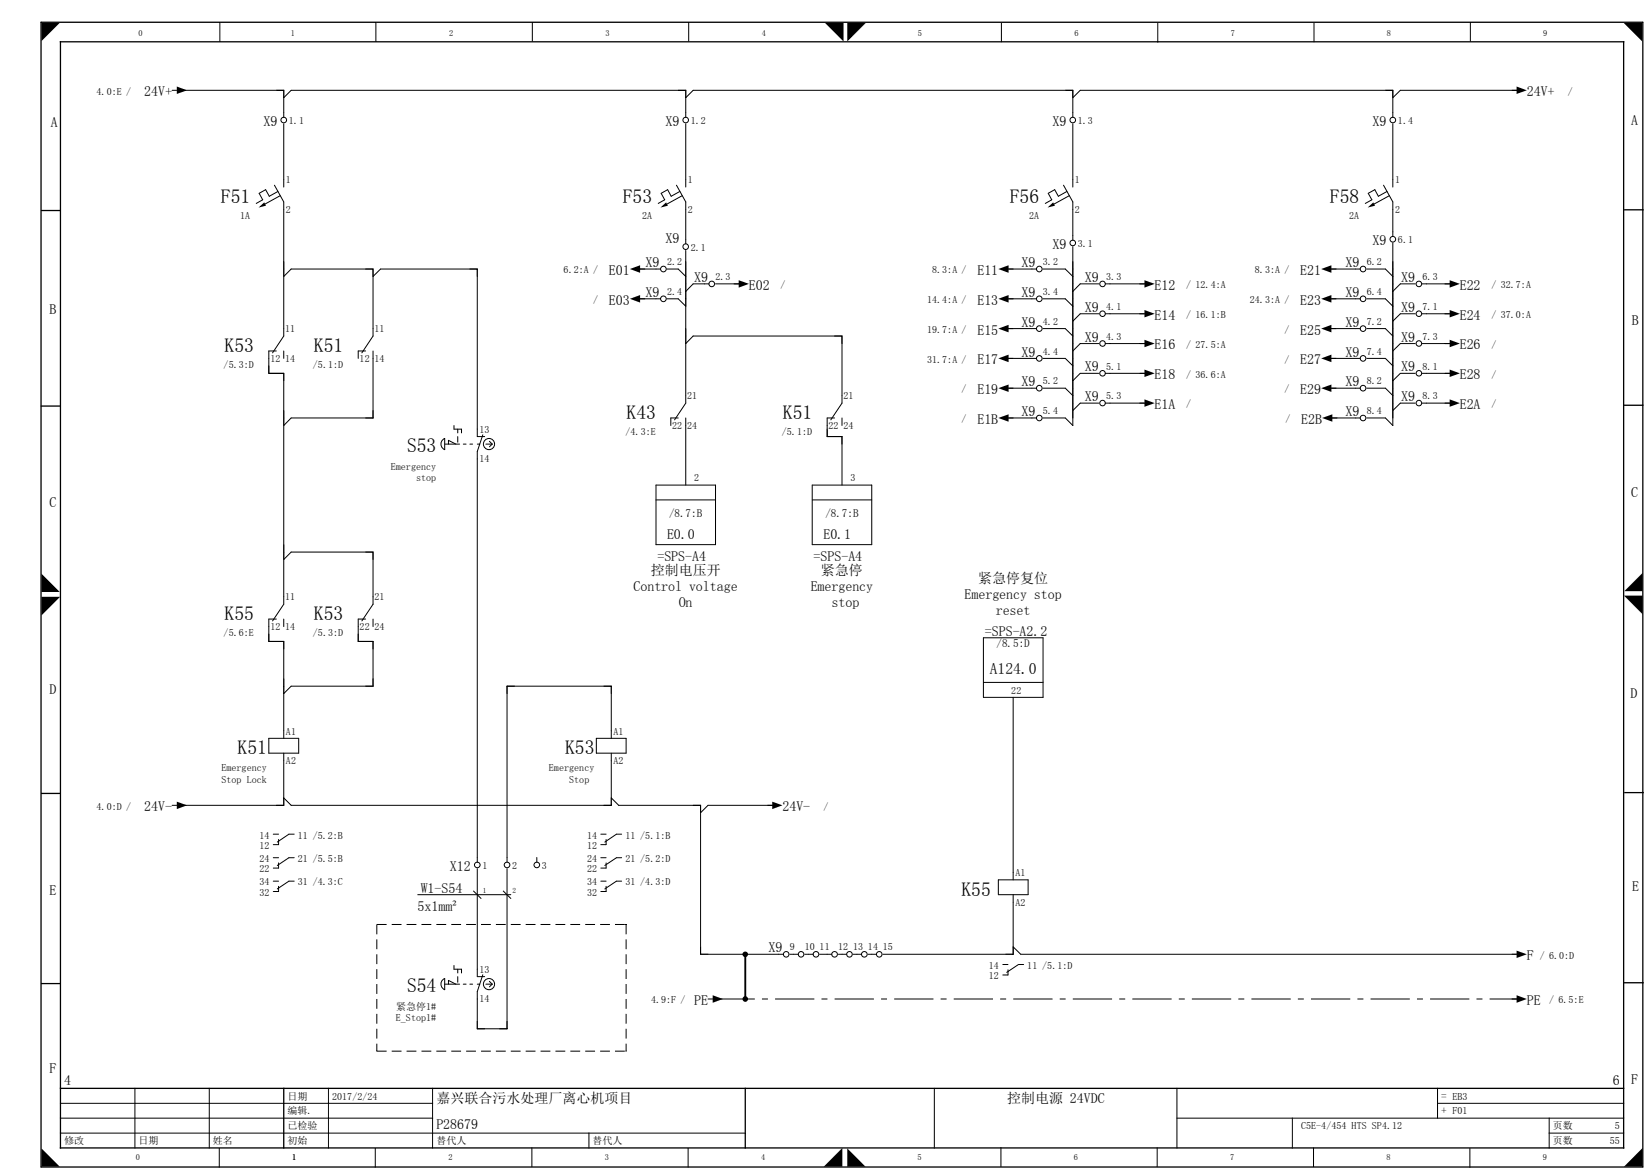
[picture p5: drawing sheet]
<svg xmlns="http://www.w3.org/2000/svg" width="297mm" height="210mm" viewBox="0 0 297 210" stroke-linecap="round" stroke-linejoin="round" font-family="sans-serif">
<g fill="none" stroke="#000" stroke-width=".18">
<path d="M31 16.2h.8M32.3 16.2h18.8v4.9M39.6 4v3.4M49.7 16.2h1.4v1.4l1.3-1.4h71v4.9M67.6 4v3.4M95.8 4.1v3.3M122 16.2h1.4v1.4l1.3-1.4h68.3v4.9M123.9 4.1v3.3M180.2 4.1v3.4M191.7 16.2h1.3v1.4l1.3-1.4h56.3v4.9M208.3 4.2v3.4M236.4 4.1v3.4"/>
<path d="M264.5 4.1v3.3M273.4 16.2h-21.5l-1.3 1.4v-1.4h-1.3M49.4 33.3l1.7 3v24.1l-2.1 3M50 34.4l-1.6 .9-.6-1.2-1.2 .7 .7 1.1-1.2 .7M50.4 35.2l-2.7 1.5M51.1 22.2v11.4M121.7 33.3l1.7 3v7.5M122.3 34.4l-1.5 .9-.7-1.2-1.1 .7 .6 1.1-1.2 .7M122.7 35.2l-2.7 1.5M123.4 22.2v11.4M191.3 33.3l1.7 3v6.9M192 34.4l-1.6 .9-.6-1.2-1.2 .7 .6 1.1-1.1 .7"/>
<path d="M192.4 35.2l-2.8 1.5M193 22.2v11.4M248.9 33.3l1.7 3v6.2M249.6 34.4l-1.6 .9-.6-1.2-1.2 .7 .6 1.1-1.2 .7M250 35.2l-2.8 1.5M250.6 22.2v11.4M51.1 49.7l1.3-1.3h14.7v12l-2 3M65.8 48.4h1.3v1.3l1.4-1.3h17.4v30.1h1.3M84.5 48.4h1.4v1.3M114.7 53.7h4.1M114.7 48.4h4.1M120 48.4h2l1.4 1.3v2.7l1.3-1.4h2.8"/>
<path d="M120 53.7h2l1.4 1.4M123.4 45v27.5l-2 3M128.7 51h4.7M181 53.7h5.5M181 59.1h5.5M181 48.4h5.5M187.7 53.7h4l1.3 1.4M187.7 59.1h4l1.3 1.3M187.7 48.4h4l1.3 1.3M193 44.3v30.8M197.7 51h-3.4l-1.3 1.4M197.7 56.4h-3.4l-1.3 1.3"/>
<path d="M206.4 51h-7.5M206.4 56.4h-7.5M239.1 53.7h5.6M239.1 59.1h5.6M239.1 48.4h5.6M245.9 53.7h3.4l1.3 1.4M245.9 59.1h3.4l1.3 1.3M245.9 48.4h3.4l1.3 1.3M250.6 43.7v31.4M254.6 51h-2.7l-1.3 1.4M254.6 56.4h-2.7l-1.3 1.3M261.3 51h-5.5"/>
<path d="M261.3 56.4h-5.5M48.4 65.8v1.3h2.7v1.4M49.7 63.1h-1.3v4h2.7v41.5l-2.1 3M51.1 63.1v1.3M65.8 63.1h-1.4v1.3M67.1 63.1v12h-14.7l-1.3 1.4M79.7 79l.3-.2v2a1.1 1.1 0 0 1-.3-1.8zM80 79.8h2.7M80.7 79.8v-.6l1.3 .6M81.7 76.5v.7h1.3v.6M82.4 77.2v.6M82.4 78.5v1"/>
<path d="M83.4 79.8h.5M84.5 79.8h.5M85.9 79.8h.4M86.9 78.2l-1 3v73.8M87.4 79.8h1.2M88.1 79.3l.5 .5M88.6 79.8l-.5 .5M122 75.1h-1.3v1.4M123.4 75.1v12.1M123.4 61.8l1.3-1.4h26.8v10.7M148.8 77.2v1.3h2.7v1.3M150.2 60.4h1.3v1.4"/>
<path d="M150.2 75.1h-1.4v3.4h2.7v8.7M151.5 71.1v1.4l-2 3M151.5 75.1v1.4M181 64.4h5.5M181 69.8h5.5M181 75.1h5.5M187.7 64.4h4l1.3 1.4M187.7 69.8h4l1.3 1.3M197.7 72.5h-3.4l-1.3 1.3v2.7l-1.3-1.4h-4M197.7 61.8h-3.4l-1.3 1.3M197.7 67.1h-3.4l-1.3 1.4M206.4 61.8h-7.5"/>
<path d="M206.4 67.1h-7.5M206.4 72.5h-7.5M239.1 64.4h5.6M239.1 69.8h5.6M239.2 75.1h5.5M245.9 64.4h3.4l1.3 1.4M245.9 69.8h3.4l1.3 1.3M254.6 72.5h-2.7l-1.3 1.3v2.7l-1.3-1.4h-3.4M254.6 61.8h-2.7l-1.3 1.3M254.6 67.1h-2.7l-1.3 1.4M261.3 61.8h-5.5M261.3 67.1h-5.5"/>
<path d="M261.3 72.5h-5.5M65.8 99.3h1.3v1.3M118 87.2h10.7v10.7h-10.7zM118 89.9h10.7M146.1 87.2h10.7v10.7h-10.7zM146.1 89.9h10.7M48.4 114v1.3h2.7v1.4M49.7 111.3h-1.3v4h2.7v17.4M51.1 111.3v1.3M51.1 100.6l1.3-1.3h14.7v9.3l-2 3M64.4 114v1.3h2.7v1.4M65.8 111.3h-1.4v4h2.7v8.1h-14.7l-1.3 1.3"/>
<path d="M67.1 111.3v1.3M176.9 114.7h10.8v10.7h-10.8zM48.4 132.7h5.3v2.7h-5.3zM51.1 135.4v9.4h-18.8M91.2 123.4h18.8v9.3M91.2 123.4v31.6M91.2 123.4h1.4M107.3 132.7h5.3v2.7h-5.3zM108.6 123.4h1.4v1.3M110 135.4v9.4h-57.6l-1.3-1.4M176.9 122.7h10.8M182.3 125.4v32.8"/>
<path d="M31 144.8h.8M49.2 150h.9M49.2 154.2h.9M49.2 158.4h.9M50.1 150.9v.9h-.9M50.1 155.1v1h-.9M50.1 159.3v1h-.9M52.9 150h-.9l-2.1 1.4M52.9 154.2h-.9l-2.1 1.4M52.9 158.4h-.9l-2.1 1.4M85.9 156.2v19.4h1.3M91.2 156.2v28.8h-5.3v-6.7l1-3.1"/>
<path d="M96.6 154.2v.8M108.1 150h.9M108.1 154.2h.9M108.1 158.4h.9M109 150.9v.9h-.9M109 155.1v1h-.9M109 159.3v1h-.9M110 143.4l1.3 1.4h14.7v26.8h14.9M111.8 150h-.9l-2.1 1.4M111.8 154.2h-.9l-2.1 1.4M111.8 158.4h-.9l-2.1 1.4M124.7 144.8h1.3v1.3l1.4-1.3h12"/>
<path d="M179.6 158.2h5.4v2.6h-5.4zM75.2 160.8h16.7M79.7 176.1l.3-.2v2a1.1 1.1 0 0 1-.3-1.8zM80 176.9h2.7M80.7 176.9v-.6l1.3 .6M81.7 173.6v.6h1.3v.7M82.4 174.2v.7M82.4 175.6v1M83.4 176.9h.5M84.5 176.9h.5M85.2 160.2l1.3 1.3M85.9 176.9h.4"/>
<path d="M87.4 176.9h1.2M88.1 176.4l.5 .5M88.6 176.9l-.5 .5M90.5 160.2l1.4 1.3M126 170.2v1.4h1.4M127.4 179.6h.8M142.1 171.6h1.5M144.8 171.6h1.5M147.5 171.6h2.1M150.8 171.6h1.5M153.5 171.6h1.5M156.2 171.6h1.5"/>
<path d="M180.4 173.4h1M181.4 174.3v1h-1M182.3 160.8v10.8h-23.4M182.3 170.2l1.3 1.4h89.8M184.2 173.4h-1l-2.1 1.4M272 179.6h.9M10.9 198.4h66.9M24.3 195.7v10.7M37.7 195.7v10.7M59.1 195.7v10.7M77.8 195.7v10.7M85.9 183.6v1.4h1.3"/>
<path d="M168.1 195.7v10.7M211.7 195.7v10.7M258.6 198.4h33.5M258.6 195.7v5.3M10.9 203.7h123.2M10.9 201h66.9M39.5 206.5v3.3M67.5 206.5v3.3M95.7 206.4v3.3M106 203.7v2.7M123.8 206.4v3.4M180.1 206.3v3.4"/>
<path d="M208.2 206.4v3.3M211.7 201h80.4M232.5 201v5.4M236.3 206.4v3.3M264.5 206.5v3.3M278.7 203.7h13.4M278.7 201v5.4"/>
<circle cx="51.1" cy="21.6" r=".5"/>
<circle cx="123.4" cy="21.6" r=".5"/>
<circle cx="193" cy="21.6" r=".5"/>
<circle cx="250.6" cy="21.6" r=".5"/>
<circle cx="119.4" cy="53.7" r=".51"/>
<circle cx="119.4" cy="48.4" r=".51"/>
<circle cx="123.4" cy="44.3" r=".5"/>
<circle cx="128.1" cy="51" r=".5"/>
<circle cx="187" cy="59.1" r=".51"/>
<circle cx="187" cy="48.4" r=".51"/>
<circle cx="187" cy="53.7" r=".51"/>
<circle cx="193" cy="43.7" r=".5"/>
<circle cx="198.4" cy="51" r=".5"/>
<circle cx="198.4" cy="56.4" r=".5"/>
<circle cx="245.2" cy="48.4" r=".51"/>
<circle cx="245.2" cy="53.7" r=".51"/>
<circle cx="245.2" cy="59.1" r=".51"/>
<circle cx="250.6" cy="43" r=".51"/>
<circle cx="255.3" cy="56.4" r=".5"/>
<circle cx="255.3" cy="51" r=".5"/>
<circle cx="88" cy="79.8" r="1"/>
<circle cx="187" cy="64.4" r=".51"/>
<circle cx="187" cy="69.8" r=".51"/>
<circle cx="187" cy="75.2" r=".5"/>
<circle cx="198.4" cy="61.8" r=".5"/>
<circle cx="198.4" cy="67.1" r=".5"/>
<circle cx="198.4" cy="72.5" r=".5"/>
<circle cx="245.2" cy="69.8" r=".51"/>
<circle cx="245.2" cy="75.2" r=".5"/>
<circle cx="245.2" cy="64.4" r=".51"/>
<circle cx="255.3" cy="72.5" r=".5"/>
<circle cx="255.3" cy="61.8" r=".5"/>
<circle cx="255.3" cy="67.1" r=".5"/>
<circle cx="85.9" cy="155.5" r=".5"/>
<circle cx="91.2" cy="155.5" r=".5"/>
<circle cx="96.6" cy="155.5" r=".5"/>
<circle cx="88" cy="176.9" r="1"/>
<circle cx="141.4" cy="171.6" r=".5"/>
<circle cx="144.1" cy="171.6" r=".5"/>
<circle cx="146.8" cy="171.6" r=".5"/>
<circle cx="150.2" cy="171.6" r=".5"/>
<circle cx="152.8" cy="171.6" r=".5"/>
<circle cx="155.5" cy="171.6" r=".5"/>
<circle cx="158.2" cy="171.6" r=".5"/>
</g>
<g fill="none" stroke="#000" stroke-width=".23">
<path d="M7.4 4h288.2v205.8h-288.2zM10.9 7.5h281.2v198.9h-281.2zM7.5 37.8h3.3M292.3 37.7h3.3M7.4 73h3.3M292.3 72.9h3.3M7.5 142.6h3.3M292.3 142.5h3.3M7.5 176.8h3.3M292.3 176.7h3.3M10.9 195.7h281.2M51.1 195.7v10.7"/>
<path d="M134.1 195.7v10.7"/>
</g>
<g fill="#000">
<path d="M7.5 4h3.3l-3.3 3.4zM31.8 15.6l1.9 .6-1.9 .7zM148.4 4.1h3.4v3.4zM152.4 4.1h3.4l-3.4 3.4zM272.9 15.6l1.8 .6-1.8 .7zM292.1 4.1h3.4v3.4zM46.5 37.3l1-.9 .4 .6zM118.8 37.3l1-.9 .4 .6zM188.5 37.3l1-.9 .3 .6zM246.1 37.3l1-.9 .3 .6zM113.3 53.7l1.9-.7v1.4zM113.3 48.4l1.9-.7v1.3z"/>
<path d="M132.9 50.4l1.8 .6-1.8 .7zM179.6 48.4l1.9-.7v1.3zM179.6 53.7l1.9-.7v1.4zM179.6 59.1l1.9-.7v1.4zM205.9 50.4l1.8 .6-1.8 .7zM205.9 55.7l1.8 .7-1.8 .7zM237.7 48.4l1.8-.7v1.3zM237.7 53.7l1.8-.7v1.4zM237.7 59.1l1.8-.7v1.4zM260.8 50.4l1.9 .6-1.9 .7zM260.8 55.7l1.9 .7-1.9 .7zM179.6 64.4l1.9-.6v1.3z"/>
<path d="M179.6 69.8l1.9-.7v1.4zM179.6 75.1l1.9-.6v1.3zM205.9 61.1l1.8 .7-1.8 .6zM205.9 66.4l1.8 .7-1.8 .7zM205.9 71.8l1.8 .7-1.8 .6zM237.7 64.4l1.8-.6v1.3zM237.7 69.8l1.8-.7v1.4zM237.9 75.1l1.8-.6v1.3zM260.8 61.1l1.9 .7-1.9 .6zM260.8 66.4l1.9 .7-1.9 .7zM260.8 71.8l1.9 .7-1.9 .6zM7.5 103.1l3.2 3.3h-3.2z"/>
<path d="M7.5 107.3h3.3l-3.3 3.3zM295.5 103v3.3h-3.3zM292.2 107.1h3.3v3.3zM31.8 144.1l1.9 .7-1.9 .7zM138.9 144.1l1.9 .7-1.9 .7zM112.5 166.2h.2v.1h-.2zM128.2 178.9l1.9 .7-1.9 .7zM272.9 170.9l1.8 .7-1.8 .6zM272.9 178.9l1.8 .7-1.8 .7zM273.1 179.5h.3v.2h-.3zM67.7 188.8h.2l-.1 .2zM112.5 188.9l.2 .1h-.2z"/>
<path d="M112.6 188.8l.1 .2zM7.5 206.5l3.2 3.2h-3.2zM151.6 206.4v3.3h-3.4zM152.4 206.5l3.3 3.2h-3.3zM295.5 206.4v3.3h-3.3z"/>
</g>
<path d="M128.7 179.6h144.7" fill="none" stroke="#000" stroke-width=".18" stroke-dasharray="7.1 1.3 1.1 1.3" stroke-linecap="butt"/>
<path d="M67.8 166.2h44.8M67.8 166.2v22.8M112.6 166.2v22.8M67.8 189h44.8" fill="none" stroke="#000" stroke-width=".18" stroke-dasharray="1.8 .9" stroke-linecap="butt"/>
<path d="M134.1 171.6v8" fill="none" stroke="#000" stroke-width=".33"/>
<g fill="#000">
<path d="M133.7 171.3a.5 .5 0 0 1 .5-.2 .5 .5 0 0 1 .4 .5h-.5h.5a.5 .5 0 0 1-.7 .4 .5 .5 0 0 1-.2-.7z" fill-rule="evenodd"/>
<path d="M133.7 179.3a.49 .49 0 0 1 .5-.2 .49 .49 0 0 1 .4 .5h-.5h.5a.5 .5 0 0 1-.7 .5 .5 .5 0 0 1-.2-.8z" fill-rule="evenodd"/>
</g>
<g font-size="3.5">
<text x="39.7" y="36.5">F51</text>
<text x="112.1" y="36.5">F53</text>
<text x="181.7" y="36.5">F56</text>
<text x="239.3" y="36.5">F58</text>
<text x="40.4" y="63.2">K53</text>
<text x="56.5" y="63.2">K51</text>
<text x="112.7" y="75.3">K43</text>
<text x="140.9" y="75.3">K51</text>
<text x="73.2" y="81.3">S53</text>
<text x="40.4" y="111.5">K55</text>
<text x="56.5" y="111.5">K53</text>
<text x="42.8" y="135.6">K51</text>
<text x="101.7" y="135.6">K53</text>
<text x="173" y="161">K55</text>
<text x="73.2" y="178.4">S54</text>
</g>
<text font-size="2.8" x="178.1" y="121.2">A124.0</text>
<g font-size="2.5">
<text x="25.9" y="17.3">24V+</text>
<text x="274.7" y="17.3">24V+</text>
<text x="9.1" y="22.8">A</text>
<text x="47.4" y="22.6">X9</text>
<text x="119.7" y="22.6">X9</text>
<text x="189.4" y="22.6">X9</text>
<text x="246.9" y="22.6">X9</text>
<text x="293.5" y="22.5">A</text>
<text x="119.7" y="43.8">X9</text>
<text x="189.4" y="44.7">X9</text>
<text x="246.9" y="44.1">X9</text>
<text x="109.6" y="49.4">E01</text>
<text x="116.2" y="48">X9</text>
<text x="116.2" y="53.4">X9</text>
<text x="124.9" y="50.7">X9</text>
<text x="134.7" y="52.1">E02</text>
<text x="175.8" y="49.4">E11</text>
<text x="183.8" y="48">X9</text>
<text x="183.8" y="53.4">X9</text>
<text x="195.2" y="50.7">X9</text>
<text x="207.7" y="52.1">E12</text>
<text x="233.9" y="49.4">E21</text>
<text x="242.1" y="48">X9</text>
<text x="242.1" y="53.4">X9</text>
<text x="252.1" y="50.7">X9</text>
<text x="262.6" y="52.1">E22</text>
<text x="8.9" y="56.4">B</text>
<text x="109.6" y="54.8">E03</text>
<text x="175.8" y="54.8">E13</text>
<text x="183.8" y="58.7">X9</text>
<text x="195.2" y="56">X9</text>
<text x="207.7" y="57.5">E14</text>
<text x="233.9" y="54.8">E23</text>
<text x="242.1" y="58.7">X9</text>
<text x="252.1" y="56">X9</text>
<text x="262.6" y="57.5">E24</text>
<text x="293.6" y="58.4">B</text>
<text x="175.8" y="60.2">E15</text>
<text x="175.8" y="65.5">E17</text>
<text x="183.8" y="64.1">X9</text>
<text x="195.2" y="61.4">X9</text>
<text x="207.7" y="62.8">E16</text>
<text x="233.9" y="60.2">E25</text>
<text x="233.9" y="65.5">E27</text>
<text x="242.1" y="64.1">X9</text>
<text x="252.1" y="61.4">X9</text>
<text x="262.6" y="62.8">E26</text>
<text x="175.8" y="70.9">E19</text>
<text x="183.8" y="69.4">X9</text>
<text x="195.2" y="66.8">X9</text>
<text x="207.7" y="68.2">E18</text>
<text x="233.9" y="70.9">E29</text>
<text x="242.1" y="69.4">X9</text>
<text x="252.1" y="66.8">X9</text>
<text x="262.6" y="68.2">E28</text>
<text x="175.8" y="76.2">E1B</text>
<text x="183.8" y="74.8">X9</text>
<text x="195.2" y="72.1">X9</text>
<text x="207.7" y="73.5">E1A</text>
<text x="234.1" y="76.2">E2B</text>
<text x="242.1" y="74.8">X9</text>
<text x="252.1" y="72.1">X9</text>
<text x="262.6" y="73.5">E2A</text>
<text x="293.5" y="89.4">C</text>
<text x="8.9" y="91.2">C</text>
<text x="118.3" y="100.9">=SPS-A4</text>
<text x="120" y="96.9">E0.0</text>
<text x="146.4" y="100.9">=SPS-A4</text>
<text x="148.1" y="96.9">E0.1</text>
<text x="114" y="106.3">Control voltage</text>
<text x="117.1" y="103.4">控制电压开</text>
<text x="145.9" y="106.3">Emergency</text>
<text x="147.7" y="103.4">紧急停</text>
<text x="173.5" y="107.7">Emergency stop</text>
<text x="176" y="104.9">紧急停复位</text>
<text x="122.1" y="109.1">On</text>
<text x="149.6" y="109.1">stop</text>
<text x="179.2" y="110.6">reset</text>
<text x="177.2" y="114.3">=SPS-A2.2</text>
<text x="8.9" y="124.7">D</text>
<text x="293.3" y="125.5">D</text>
<text x="25.9" y="145.9">24V-</text>
<text x="140.8" y="145.9">24V-</text>
<text x="8.9" y="160.8">E</text>
<text x="75.7" y="160.5">W1-S54</text>
<text x="81" y="156.6">X12</text>
<text x="293.6" y="160.2">E</text>
<text x="75.1" y="163.8">5x1mm²</text>
<text x="138.3" y="171.2">X9</text>
<text x="274.7" y="172.6">F</text>
<text x="124.9" y="180.7">PE</text>
<text x="274.7" y="180.7">PE</text>
<text x="8.9" y="193">F</text>
<text x="11.5" y="195">4</text>
<text x="290.2" y="195">6</text>
<text x="293.5" y="194.8">F</text>
<text x="78.5" y="203">P28679</text>
<text x="78.5" y="198.3">嘉兴联合污水处理厂离心机项目</text>
<text x="181.2" y="198.3">控制电源 24VDC</text>
</g>
<g font-size="2">
<text x="120.4" y="92.9">/8.7:B</text>
<text x="148.5" y="92.9">/8.7:B</text>
<text x="179.3" y="116.4">/8.5:D</text>
<text x="259.3" y="197.7">= EB3</text>
<text x="259.3" y="200.3">+ F01</text>
</g>
<g font-size="1.8">
<text x="17.4" y="17">4.0:E /</text>
<text x="282.1" y="17">/</text>
<text x="52" y="22.4">1.1</text>
<text x="124.3" y="22.4">1.2</text>
<text x="193.9" y="22.4">1.3</text>
<text x="251.5" y="22.4">1.4</text>
<text x="51.5" y="33">1</text>
<text x="123.8" y="33">1</text>
<text x="193.4" y="33">1</text>
<text x="251" y="33">1</text>
<text x="43.2" y="39.4">1A</text>
<text x="51.5" y="38.2">2</text>
<text x="115.5" y="39.4">2A</text>
<text x="123.8" y="38.2">2</text>
<text x="185.2" y="39.4">2A</text>
<text x="193.4" y="38.2">2</text>
<text x="242.7" y="39.4">2A</text>
<text x="251" y="38.2">2</text>
<text x="120" y="47.7">2.2</text>
<text x="124.3" y="45.1">2.1</text>
<text x="187.6" y="47.7">3.2</text>
<text x="193.9" y="44.4">3.1</text>
<text x="245.9" y="47.7">6.2</text>
<text x="251.5" y="43.8">6.1</text>
<text x="101.4" y="49.1">6.2:A /</text>
<text x="120" y="53">2.4</text>
<text x="128.7" y="50.4">2.3</text>
<text x="140.4" y="51.8">/</text>
<text x="167.7" y="49.1">8.3:A /</text>
<text x="187.6" y="53">3.4</text>
<text x="199" y="50.4">3.3</text>
<text x="213.4" y="51.8">/ 12.4:A</text>
<text x="225.8" y="49.1">8.3:A /</text>
<text x="245.9" y="53">6.4</text>
<text x="255.9" y="50.4">6.3</text>
<text x="268.3" y="51.8">/ 32.7:A</text>
<text x="51.3" y="59.8">11</text>
<text x="67.4" y="59.8">11</text>
<text x="106.7" y="54.5">/</text>
<text x="166.8" y="54.5">14.4:A /</text>
<text x="166.8" y="59.8">19.7:A /</text>
<text x="187.6" y="58.4">4.2</text>
<text x="199" y="55.7">4.1</text>
<text x="213.4" y="57.2">/ 16.1:B</text>
<text x="224.9" y="54.5">24.3:A /</text>
<text x="231.1" y="59.8">/</text>
<text x="245.9" y="58.4">7.2</text>
<text x="255.9" y="55.7">7.1</text>
<text x="268.3" y="57.2">/ 37.0:A</text>
<text x="48.6" y="65">12</text>
<text x="51.3" y="65">14</text>
<text x="64.7" y="65">12</text>
<text x="67.4" y="65">14</text>
<text x="166.8" y="65.2">31.7:A /</text>
<text x="187.6" y="63.8">4.4</text>
<text x="199" y="61.1">4.3</text>
<text x="213.4" y="62.5">/ 27.5:A</text>
<text x="231.1" y="65.2">/</text>
<text x="245.9" y="63.8">7.4</text>
<text x="255.9" y="61.1">7.3</text>
<text x="268.3" y="62.5">/</text>
<text x="40.2" y="66.2">/5.3:D</text>
<text x="56.3" y="66.2">/5.1:D</text>
<text x="123.6" y="71.8">21</text>
<text x="151.7" y="71.8">21</text>
<text x="173" y="70.5">/</text>
<text x="187.6" y="69.1">5.2</text>
<text x="199" y="66.4">5.1</text>
<text x="199" y="71.8">5.3</text>
<text x="213.4" y="67.9">/ 36.6:A</text>
<text x="231.1" y="70.5">/</text>
<text x="245.9" y="69.1">8.2</text>
<text x="255.9" y="66.4">8.1</text>
<text x="255.9" y="71.8">8.3</text>
<text x="268.3" y="67.9">/</text>
<text x="86.3" y="77.8">13</text>
<text x="120.9" y="77.1">22</text>
<text x="123.6" y="77.1">24</text>
<text x="149.1" y="77.1">22</text>
<text x="151.7" y="77.1">24</text>
<text x="173" y="75.9">/</text>
<text x="187.6" y="74.5">5.4</text>
<text x="213.4" y="73.2">/</text>
<text x="231.3" y="75.9">/</text>
<text x="245.9" y="74.5">8.4</text>
<text x="268.3" y="73.2">/</text>
<text x="86.3" y="83.1">14</text>
<text x="112.5" y="78.3">/4.3:E</text>
<text x="140.7" y="78.3">/5.1:D</text>
<text x="70.3" y="84.4">Emergency</text>
<text x="74.9" y="86.5">stop</text>
<text x="124.9" y="86.4">2</text>
<text x="153" y="86.4">3</text>
<text x="51.3" y="107.9">11</text>
<text x="67.4" y="107.9">21</text>
<text x="48.6" y="113.2">12</text>
<text x="51.3" y="113.2">14</text>
<text x="64.7" y="113.2">22</text>
<text x="67.4" y="113.2">24</text>
<text x="40.2" y="114.4">/5.6:E</text>
<text x="56.3" y="114.4">/5.3:D</text>
<text x="181.9" y="124.8">22</text>
<text x="51.5" y="132.1">A1</text>
<text x="51.5" y="137.4">A2</text>
<text x="110.4" y="132.1">A1</text>
<text x="110.4" y="137.4">A2</text>
<text x="39.8" y="138.7">Emergency</text>
<text x="39.8" y="140.7">Stop Lock</text>
<text x="98.8" y="138.7">Emergency</text>
<text x="102.4" y="140.7">Stop</text>
<text x="17.4" y="145.5">4.0:D /</text>
<text x="148.1" y="145.5">/</text>
<text x="46.7" y="152.6">12</text>
<text x="46.7" y="150.7">14</text>
<text x="46.7" y="155">24</text>
<text x="53.6" y="150.7">11 /5.2:B</text>
<text x="53.6" y="155">21 /5.5:B</text>
<text x="105.6" y="152.6">12</text>
<text x="105.6" y="150.7">14</text>
<text x="105.6" y="155">24</text>
<text x="112.5" y="150.7">11 /5.1:B</text>
<text x="112.5" y="155">21 /5.2:D</text>
<text x="46.7" y="156.8">22</text>
<text x="46.7" y="161.1">32</text>
<text x="46.7" y="159.2">34</text>
<text x="53.6" y="159.2">31 /4.3:C</text>
<text x="86.8" y="156.3">1</text>
<text x="92.2" y="156.3">2</text>
<text x="97.5" y="156.3">3</text>
<text x="105.6" y="156.8">22</text>
<text x="105.6" y="161.1">32</text>
<text x="105.6" y="159.2">34</text>
<text x="112.5" y="159.2">31 /4.3:D</text>
<text x="182.7" y="157.5">A1</text>
<text x="182.7" y="162.8">A2</text>
<text x="142.1" y="170.9">9</text>
<text x="144.8" y="170.9">10</text>
<text x="147.5" y="170.9">11</text>
<text x="150.8" y="170.9">12</text>
<text x="153.5" y="170.9">13</text>
<text x="156.2" y="170.9">14</text>
<text x="158.9" y="170.9">15</text>
<text x="277" y="172.3">/ 6.0:D</text>
<text x="86.3" y="174.9">13</text>
<text x="177.9" y="176">12</text>
<text x="177.9" y="174.2">14</text>
<text x="184.8" y="174.2">11 /5.1:D</text>
<text x="71.2" y="183.6">E_Stop1#</text>
<text x="71.3" y="181.5">紧急停1#</text>
<text x="86.3" y="180.2">14</text>
<text x="117.1" y="180.4">4.9:F /</text>
<text x="278.7" y="180.4">/ 6.5:E</text>
<text x="51.7" y="197.7">日期</text>
<text x="59.8" y="197.7">2017/2/24</text>
<text x="51.7" y="200.3">编辑.</text>
<text x="51.7" y="203">已检验</text>
<text x="234.1" y="203">C5E-4/454 HTS SP4.12</text>
<text x="279.4" y="203">页数</text>
<text x="290.5" y="203">5</text>
<text x="11.5" y="205.7">修改</text>
<text x="24.9" y="205.7">日期</text>
<text x="38.3" y="205.7">姓名</text>
<text x="51.7" y="205.7">初始</text>
<text x="78.5" y="205.7">替代人</text>
<text x="106.6" y="205.7">替代人</text>
<text x="279.4" y="205.7">页数</text>
<text x="289.6" y="205.7">55</text>
</g>
<g font-size="1.5">
<text x="24.9" y="6.5">0</text>
<text x="52.3" y="6.4">1</text>
<text x="80.8" y="6.4">2</text>
<text x="108.9" y="6.4">3</text>
<text x="137.1" y="6.4">4</text>
<text x="165.2" y="6.4">5</text>
<text x="193.3" y="6.4">6</text>
<text x="221.4" y="6.4">7</text>
<text x="249.5" y="6.4">8</text>
<text x="277.7" y="6.4">9</text>
<text x="24.5" y="208.6">0</text>
<text x="52.6" y="208.6">1</text>
<text x="80.7" y="208.6">2</text>
<text x="108.8" y="208.6">3</text>
<text x="136.9" y="208.6">4</text>
<text x="165.1" y="208.6">5</text>
<text x="193.2" y="208.6">6</text>
<text x="221.3" y="208.6">7</text>
<text x="249.4" y="208.6">8</text>
<text x="277.6" y="208.6">9</text>
</g>
<g font-size="1.3">
<text x="86.9" y="160.5">1</text>
<text x="92.2" y="160.5">2</text>
</g>
</svg>
